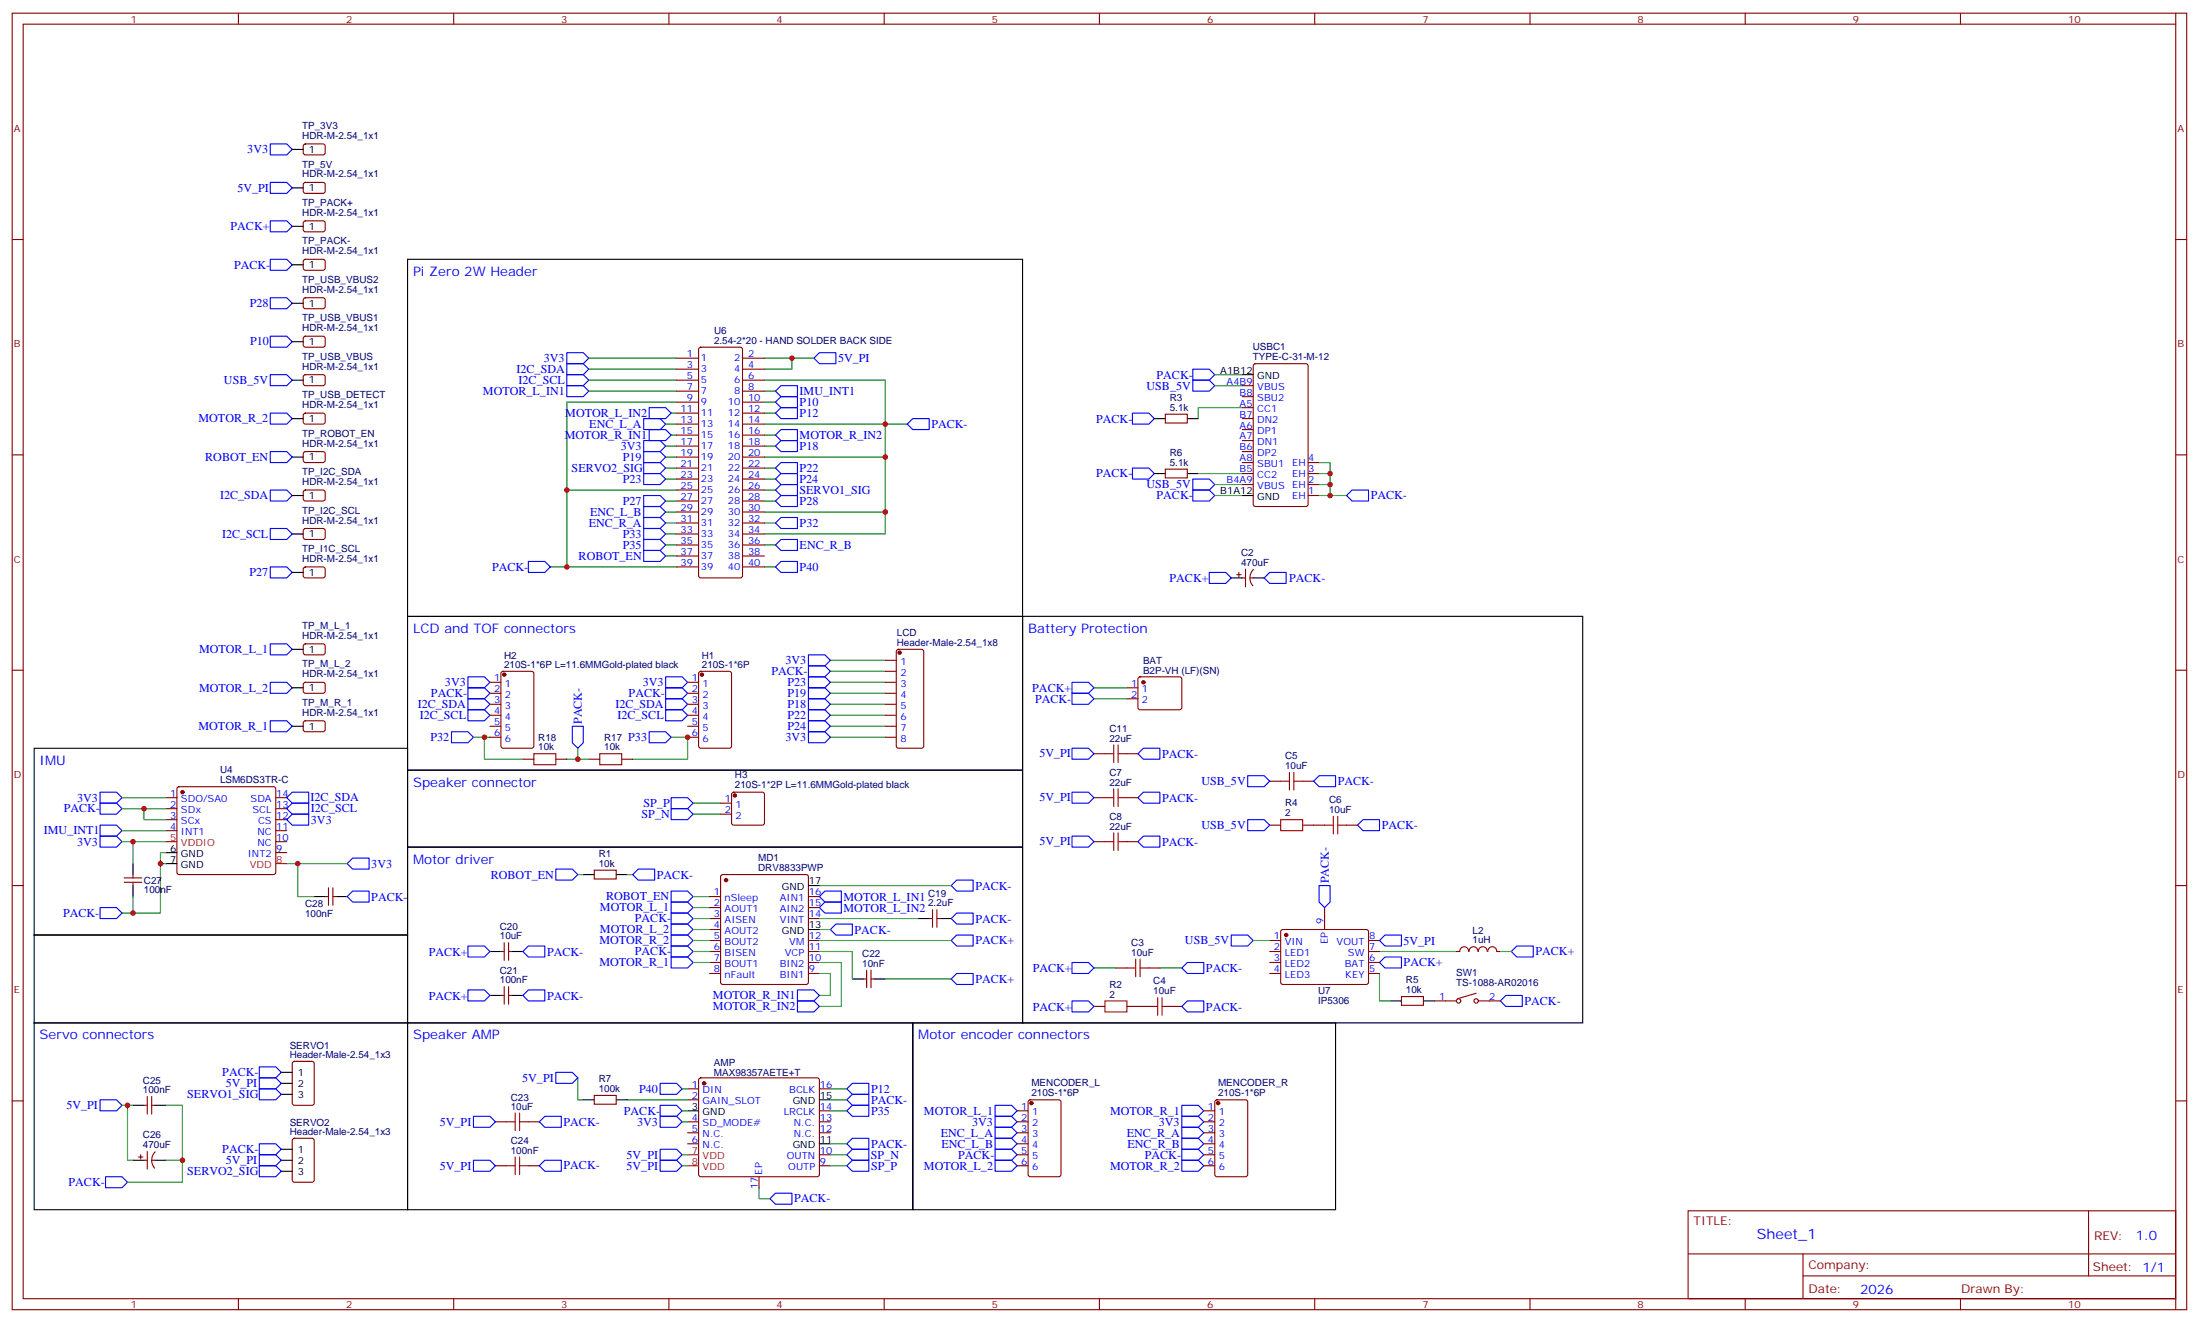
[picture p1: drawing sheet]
<svg xmlns="http://www.w3.org/2000/svg" width="707mm" height="424mm" viewBox="0 0 707 424" stroke-linecap="round" stroke-linejoin="round" font-family="sans-serif">
<g fill="none" stroke="#870000" stroke-width=".35">
<path d="M3.9 4.2h698.5v416.3h-698.5zM7.4 7.8h691.5v409.2h-691.5zM76.6 4.2v3.6M145.7 4.2v3.6M214.9 4.2v3.6M284 4.2v3.6M353.2 4.2v3.6M422.3 4.2v3.6M491.5 4.2v3.6M560.6 4.2v3.6M629.7 4.2v3.6M698.9 4.2v3.6"/>
<path d="M97.6 46.4l.5-.2 5.9 .1 .5 .6-.1 2.4-.6 .4h-6l-.4-.7v-2.1zM97.6 58.8l.5-.2h5.9l.5 .7-.1 2.4-.6 .4-6-.1-.4-.6v-2.1zM3.9 76.9h3.5M97.6 71.1l.5-.2 5.9 .1 .5 .6-.1 2.4-.6 .4h-6l-.4-.7v-2.1zM698.9 76.9h3.5M97.6 83.5l.5-.2h5.9l.5 .7-.1 2.4-.6 .4-6-.1-.4-.6v-2.1zM97.6 95.8l.5-.2 5.9 .1 .5 .6-.1 2.4-.6 .4h-6l-.4-.7v-2.1zM97.6 108.2l.5-.3 5.9 .1 .5 .7-.1 2.3-.6 .5-6-.1-.4-.6v-2.1zM217.3 118.5h7.1M217.3 115h7.1M224.6 111.7l.5-.2h12.7l.5 .2 .2 .5v72.7l-.2 .5-.5 .2h-12.7l-.5-.3-.2-.4v-72.7zM238.5 118.5h7.1"/>
<path d="M238.5 115h7.1M402.8 117l.5-.2h16.2l.6 .4 .1 44.7-.5 .7h-16.4l-.7-.4v-44.7zM97.6 120.5l.5-.2 5.9 .1 .5 .6-.1 2.4-.6 .4h-6l-.4-.7v-2.1zM97.6 132.9l.5-.3 5.9 .1 .5 .6-.1 2.4-.6 .5-6-.1-.4-.6v-2.2zM217.3 139.7h7.1M217.3 136.2h7.1M217.3 132.6h7.1M217.3 129.1h7.1M217.3 125.6h7.1M217.3 122.1h7.1M238.5 139.7h7.1M238.5 136.2h7.1"/>
<path d="M238.5 132.6h7.1M238.5 129.1h7.1M238.5 125.6h7.1M238.5 122.1h7.1M374.3 133h7.1v2.8h-7.1zM399 123.8h3.6M399 127.4h3.6M399 130.9h3.6M399 134.4h3.6M399 137.9h3.6M3.9 146h3.5M97.6 145.2l.5-.2h5.9l.5 .7-.1 2.4-.6 .4h-6l-.4-.7v-2.1z"/>
<path d="M97.6 157.5l.5-.2 5.9 .1 .5 .6-.1 2.4-.6 .5-6-.1-.4-.6v-2.2zM217.3 157.3h7.1M217.3 153.8h7.1M217.3 150.3h7.1M217.3 146.8h7.1M217.3 143.2h7.1M238.5 157.3h7.1M238.5 153.8h7.1M238.5 150.3h7.1M238.5 146.8h7.1M238.5 143.2h7.1M374.3 150.6h7.1v2.9h-7.1z"/>
<path d="M399 141.5h3.6M399 145h3.6M399 148.5h3.6M399 152h3.6M399 155.6h3.6M420.2 148.5h3.5M420.2 152h3.5M420.2 155.6h3.5M420.2 159.1h3.5M698.9 146h3.5M97.6 169.9l.5-.2h5.9l.5 .7-.1 2.4-.6 .4-6-.1-.4-.6v-2.1zM217.3 178.5h7.1"/>
<path d="M217.3 175h7.1M217.3 171.4h7.1M217.3 167.9h7.1M217.3 164.4h7.1M217.3 160.9h7.1M238.5 178.5h7.1M238.5 175h7.1M238.5 171.4h7.1M238.5 167.9h7.1M238.5 164.4h7.1M238.5 160.9h7.1M97.6 182.2l.5-.2 5.9 .1 .5 .6-.1 2.4-.6 .5-6-.1-.4-.6v-2.2z"/>
<path d="M217.3 182h7.1M238.5 182h7.1M397.3 184.5h1.4M398 183.8v1.4M399 185.6h1.1M400.1 182.7v5.7M401.5 185.6h1.1M402.6 182.9a3.8 3.8 0 0 0-.1 5.2M3.9 215.2h3.5M97.6 206.9l.5-.2 5.9 .1 .5 .6-.1 2.4-.6 .5-6-.1-.4-.7v-2.1zM97.6 219.3l.5-.2h5.9l.5 .7-.1 2.4-.6 .4-6-.1-.4-.6v-2.1zM157.4 219.1h3.5"/>
<path d="M161.1 215.8l.5-.3h9.2l.6 .5 .1 23.5-.5 .7h-9.4l-.6-.4-.1-23.5zM220.9 219.1h3.5M224.6 215.8l.5-.3h9.2l.6 .5 .1 23.5-.5 .7h-9.4l-.6-.4-.1-23.5zM284.4 219.1h3.5M284.4 212h3.5M284.4 215.5h3.5M288.1 208.7l.5-.2h7.4l.7 .4v30.6l-.4 .7h-7.7l-.6-.4-.1-30.6zM365.7 217.5l.5-.2h12.7l.5 .2 .2 .5v9.5l-.7 .4-13-.1-.4-.6v-9.2zM698.9 215.2h3.5M97.6 231.6l.5-.2 5.9 .1 .5 .6-.1 2.4-.6 .4h-6l-.4-.7v-2.1zM157.4 222.6h3.5M157.4 226.1h3.5"/>
<path d="M157.4 229.7h3.5M157.4 233.2h3.5M157.4 236.7h3.5M220.9 222.6h3.5M220.9 226.1h3.5M220.9 229.7h3.5M220.9 233.2h3.5M220.9 236.7h3.5M284.4 222.6h3.5M284.4 226.1h3.5M284.4 229.7h3.5M284.4 233.2h3.5"/>
<path d="M284.4 236.7h3.5M362 220.8h3.5M362 224.4h3.5M53.3 256.1h3.5M53.3 259.6h3.5M57.1 252.8l.4-.2h30.4l.5 .2 .2 .5v26.8l-.3 .5-.4 .2h-30.4l-.5-.2-.2-.5v-26.8zM88.6 256.1h3.5M88.6 259.6h3.5M168 243.8h3.5M178.5 243.8h3.6M189.1 243.8h3.6M199.7 243.8h3.5"/>
<path d="M231.5 257.9h3.5M235.2 254.6l.5-.2h9.2l.5 .2 .2 .5v9.1l-.3 .5-.4 .2h-9.2l-.5-.2-.2-.5v-9.1zM351.4 256.1h3.5M351.4 242h3.5M362 256.1h3.5M362 242h3.5M407.8 250.8h3.6M418.4 250.8h3.6M53.3 263.2h3.5M53.3 266.7h3.5M88.6 263.2h3.5M88.6 266.7h3.5"/>
<path d="M88.6 273.8h3.5M88.6 270.2h3.5M190.9 279.4h7v2.8h-7zM231.5 261.4h3.5M351.4 270.2h3.5M362 270.2h3.5M407.8 264.9h3.6M418.4 264.9h7.1M432.5 264.9h3.6M3.9 284.3h3.5M39.9 283.3h5.6M39.9 281.9h5.6"/>
<path d="M42.7 280.8v1.1M42.7 283.3v1M104.5 287.9h1M105.5 285v5.7M106.9 287.9h1.1M106.9 285v5.7M227.9 287.9h3.6M227.9 291.4h3.6M227.9 294.9h3.6M227.9 298.4h3.6M231.7 281l.5-.2h26.8l.5 .2 .2 .5v33.9l-.3 .5-.4 .2h-26.8l-.5-.2-.2-.5v-33.9zM259.7 287.9h3.5"/>
<path d="M259.7 291.4h3.5M259.7 294.9h3.5M298.5 294.9h1M299.5 292.1v5.6M301 294.9h1M301 292.1v5.6M411.6 298.7l.5-.3 27.1 .1 .4 .7-.1 16.5-.6 .4-27.1-.1-.4-.6v-16.2zM425.5 291.4v7M698.9 284.3h3.5M160.9 305.5h1.1M160.9 319.6h1.1M162 302.7v5.6"/>
<path d="M162 316.8v5.6M163.4 305.5h1M163.4 302.7v5.6M163.4 316.8v5.6M163.4 319.6h1M227.9 302h3.6M227.9 305.5h3.6M227.9 309h3.6M227.9 312.6h3.6M259.7 302h3.5M259.7 305.5h3.5M259.7 309h3.5"/>
<path d="M259.7 312.6h3.5M277.3 314.3h1.1M278.4 311.5v5.6M279.8 311.5v5.6M279.8 314.3h1M358.5 310.8h3.5M369 310.8h3.6M407.8 302h3.6M407.8 305.5h3.6M407.8 309h3.6M407.8 312.6h3.6M439.6 302h3.5"/>
<path d="M439.6 305.5h3.5M439.6 309h3.5M439.6 312.6h3.5M450.2 320h7v2.8h-7zM471.7 305.5a1.41 1.41 0 0 0-1.4-1.5 1.41 1.41 0 0 0-1.4 1.5h-1.1M471.9 305.5a1.41 1.41 0 0 1 1.4-1.5 1.41 1.41 0 0 1 1.4 1.5M474.2 318.9l-6 1.8M474.9 305.5a1.41 1.41 0 0 1 1.4-1.5 1.41 1.41 0 0 1 1.4 1.5M477.9 305.5a1.41 1.41 0 0 1 1.4-1.5 1.41 1.41 0 0 1 1.5 1.5M480.9 305.5h1M351.4 323.1h3.5M362 323.1h7"/>
<path d="M376.1 323.1h3.5M460.8 321.4h7M474.9 321.4h7M3.9 353.5h3.5M46.2 354.9h1.1M47.3 352.1v5.6M48.7 352.1v5.6M48.7 354.9h1.1M94.1 341l.5-.2h5.6l.7 .4v13l-.4 .6-5.9 .1-.7-.5v-12.9zM190.9 351.7h7v2.8h-7zM220.9 349.6h3.5M220.9 353.1h3.5"/>
<path d="M224.6 346.3l.5-.2h37.4l.5 .2 .2 .5v30.3l-.2 .5-.5 .2h-37.4l-.5-.2-.2-.5v-30.3zM263.2 349.6h3.5M263.2 356.7h3.5M326.7 356.7h3.5M330.5 353.3l.4-.2h9.2l.7 .5v23.5l-.4 .7h-9.5l-.6-.4-.1-23.6zM386.7 356.7h3.5M390.4 353.3l.5-.2h9.2l.6 .5 .1 23.5-.5 .7h-9.4l-.6-.4-.1-23.6zM698.9 353.5h3.5M44.5 371.5h1.4M45.2 370.8v1.4M46.2 372.5h1.1M47.3 369.7v5.7"/>
<path d="M48.7 372.5h1.1M49.9 369.8a3.8 3.8 0 0 0-.2 5.3M94.1 365.7l.5-.2h5.6l.7 .4v13l-.4 .6-5.9 .1-.7-.5v-12.9zM159.1 360.2h3.6M159.1 374.3h3.6M169.7 360.2h3.5M169.7 374.3h3.5M220.9 360.2h3.5M220.9 363.7h3.5M220.9 367.2h3.5M243.8 377.8v3.6M263.2 360.2h3.5"/>
<path d="M263.2 363.7h3.5M263.2 374.3h3.5M263.2 370.8h3.5M326.7 360.2h3.5M326.7 363.7h3.5M326.7 367.2h3.5M326.7 374.3h3.5M326.7 370.8h3.5M386.7 360.2h3.5M386.7 363.7h3.5M386.7 367.2h3.5M386.7 374.3h3.5"/>
<path d="M386.7 370.8h3.5M542.3 388.8h156.6v28.2h-156.6zM670.9 388.8v20.9M76.6 417v3.5M145.7 417v3.5M214.9 417v3.5M284 417v3.5M353.2 417v3.5M422.3 417v3.5M491.5 417v3.5M542.3 402.6h156.5M560.6 417v3.5"/>
<path d="M579.2 409.7h119.6M579.2 402.6v14.1M629.7 417v3.5M698.9 417v3.5"/>
<circle cx="468.5" cy="321.4" r=".71"/>
<circle cx="474.2" cy="321.4" r=".71"/>
</g>
<g fill="#870000" stroke="#870000" stroke-width=".35">
<circle cx="233.2" cy="282.6" r=".53"/>
<circle cx="226.2" cy="347.8" r=".53"/>
<circle cx="367.3" cy="219.1" r=".53"/>
<circle cx="58.6" cy="254.4" r=".53"/>
<circle cx="413.1" cy="300.2" r=".53"/>
<circle cx="225.5" cy="216.6" r=".53"/>
<circle cx="162" cy="216.6" r=".53"/>
<circle cx="289" cy="209.5" r=".53"/>
<circle cx="236" cy="255.4" r=".53"/>
<circle cx="391.3" cy="354.2" r=".53"/>
<circle cx="331.3" cy="354.2" r=".53"/>
</g>
<g fill="none" stroke="#000" stroke-width=".35">
<path d="M93.9 48h3.5M93.9 60.3h3.5M93.9 72.7h3.5M93.9 85h3.5M93.9 97.4h3.5M130.9 83.3h197.6v114.6h-197.6zM93.9 109.7h3.5M93.9 122.1h3.5M93.9 134.4h3.5M370.8 134.4h3.5M381.4 134.4h3.5M399 120.3h3.6"/>
<path d="M93.9 146.8h3.5M93.9 159.1h3.5M370.8 152h3.5M381.4 152h3.5M399 159.1h3.6M93.9 171.4h3.5M93.9 183.8h3.5M130.9 197.9h197.6v49.4h-197.6zM328.5 197.9h179.9v130.5h-179.9zM395.5 185.6h3.5M402.6 185.6h3.5M93.9 208.5h3.5"/>
<path d="M93.9 220.8h3.5M93.9 233.2h3.5M11 240.2h119.9v60h-119.9zM130.9 247.3h197.6v24.7h-197.6zM42.7 277.3v3.5M53.3 273.8h3.5M53.3 277.3h3.5M130.9 272h197.6v56.4h-197.6zM42.7 284.3v3.6M100.9 287.9h3.6M108 287.9h3.5M187.4 280.8h3.5"/>
<path d="M197.9 280.8h3.6M259.7 298.4h3.5M259.7 284.3h3.5M295 294.9h3.5M302 294.9h3.5M11 300.2h119.9v28.2h-119.9zM157.4 305.5h3.5M157.4 319.6h3.5M164.4 305.5h3.6M164.4 319.6h3.6M273.8 314.3h3.5M280.8 314.3h3.6"/>
<path d="M11 328.4h119.9v60h-119.9zM130.9 328.4h162.3v60h-162.3zM293.2 328.4h135.8v60h-135.8zM446.7 321.4h3.5M457.2 321.4h3.6M42.7 354.9h3.5M49.8 354.9h3.5M90.3 351.4h3.6M90.3 344.3h3.6M90.3 347.8h3.6M187.4 353.1h3.5M197.9 353.1h3.6"/>
<path d="M220.9 356.7h3.5M263.2 353.1h3.5M42.7 372.5h3.5M49.8 372.5h3.5M90.3 376.1h3.6M90.3 369h3.6M90.3 372.5h3.6M263.2 367.2h3.5"/>
</g>
<path d="M53.3 270.2h3.5M88.6 277.3h3.5M220.9 370.8h3.5M220.9 374.3h3.5" fill="none" stroke="#f00" stroke-width=".35"/>
<g fill="none" stroke="#00f" stroke-width=".35">
<path d="M86.8 46.2h5.3l1.8 1.8-1.8 1.7h-5.3zM86.8 58.6h5.3l1.8 1.7-1.8 1.8h-5.3zM86.8 70.9h5.3l1.8 1.8-1.8 1.7h-5.3zM86.8 83.3h5.3l1.8 1.7-1.8 1.8h-5.3zM86.8 95.6h5.3l1.8 1.8-1.8 1.7h-5.3zM86.8 107.9h5.3l1.8 1.8-1.8 1.8h-5.3zM182.1 116.8h5.3l1.7 1.7-1.7 1.8h-5.3zM182.1 113.2h5.3l1.7 1.8-1.7 1.8h-5.3zM261.4 115l1.8-1.8h5.3v3.6h-5.3zM383.2 118.5h5.2l1.8 1.8-1.8 1.8h-5.2zM86.8 120.3h5.3l1.8 1.8-1.8 1.7h-5.3zM86.8 132.6h5.3l1.8 1.8-1.8 1.8h-5.3z"/>
<path d="M182.1 120.3h5.3l1.7 1.8-1.7 1.7h-5.3zM182.1 123.8h5.3l1.7 1.8-1.7 1.8h-5.3zM206.8 134.4h5.3l1.7 1.8-1.7 1.7h-5.3zM208.5 130.9h5.3l1.8 1.7-1.8 1.8h-5.3zM208.5 137.9h5.3l1.8 1.8-1.8 1.8h-5.3zM249.1 129.1l1.8-1.7h5.3v3.5h-5.3zM250.9 130.9h5.3v3.5h-5.3l-1.8-1.8zM250.9 137.9h5.3v3.6h-5.3l-1.8-1.8zM250.9 123.8h5.3v3.6h-5.3l-1.8-1.8zM293.2 134.4h5.3v3.5h-5.3l-1.8-1.7zM363.7 132.6h5.3l1.8 1.8-1.8 1.8h-5.3zM383.2 122.1h5.2l1.8 1.7-1.8 1.8h-5.2z"/>
<path d="M86.8 145h5.3l1.8 1.8-1.8 1.7h-5.3zM86.8 157.3h5.3l1.8 1.8-1.8 1.8h-5.3zM206.8 152h5.3l1.7 1.8-1.7 1.8h-5.3zM206.8 145h5.3l1.7 1.8-1.7 1.7h-5.3zM206.8 141.5h5.3l1.7 1.7-1.7 1.8h-5.3zM206.8 148.5h5.3l1.7 1.8-1.7 1.7h-5.3zM206.8 159.1h5.3l1.7 1.8-1.7 1.7h-5.3zM249.1 143.2l1.8-1.7h5.3v3.5h-5.3zM249.1 150.3l1.8-1.8h5.3v3.5h-5.3zM249.1 153.8l1.8-1.8h5.3v3.6h-5.3zM250.9 155.6h5.3v3.5h-5.3l-1.8-1.8zM363.7 150.3h5.3l1.8 1.7-1.8 1.8h-5.3z"/>
<path d="M383.2 153.8h5.2l1.8 1.8-1.8 1.7h-5.2zM383.2 157.3h5.2l1.8 1.8-1.8 1.8h-5.2zM432.5 159.1l1.8-1.8h5.3v3.6h-5.3zM86.8 169.7h5.3l1.8 1.7-1.8 1.8h-5.3zM206.8 169.7h5.3l1.7 1.7-1.7 1.8h-5.3zM206.8 162.6h5.3l1.7 1.8-1.7 1.8h-5.3zM206.8 166.2h5.3l1.7 1.7-1.7 1.8h-5.3zM206.8 173.2h5.3l1.7 1.8-1.7 1.7h-5.3zM206.8 176.7h5.3l1.7 1.8-1.7 1.8h-5.3zM249.1 167.9l1.8-1.7h5.3v3.5h-5.3zM249.1 175l1.8-1.8h5.3v3.5h-5.3zM249.1 160.9l1.8-1.8h5.3v3.5h-5.3z"/>
<path d="M86.8 182h5.3l1.8 1.8-1.8 1.8h-5.3zM169.7 180.3h5.3l1.8 1.7-1.8 1.8h-5.3zM250.9 180.3h5.3v3.5h-5.3l-1.8-1.8zM388.4 183.8h5.3l1.8 1.8-1.8 1.7h-5.3zM406.1 185.6l1.7-1.8h5.3v3.5h-5.3zM86.8 206.7h5.3l1.8 1.8-1.8 1.8h-5.3zM86.8 219.1h5.3l1.8 1.7-1.8 1.8h-5.3zM150.3 217.3h5.3l1.8 1.8-1.8 1.7h-5.3zM213.8 217.3h5.3l1.8 1.8-1.8 1.7h-5.3zM259.7 210.3h5.3l1.7 1.7-1.7 1.8h-5.3zM259.7 213.8h5.3l1.7 1.7-1.7 1.8h-5.3zM259.7 217.3h5.3l1.7 1.8-1.7 1.7h-5.3z"/>
<path d="M344.3 219.1h5.3l1.8 1.7-1.8 1.8h-5.3zM86.8 231.4h5.3l1.8 1.8-1.8 1.7h-5.3zM145 234.9h5.3l1.8 1.8-1.8 1.8h-5.3zM150.3 220.8h5.3l1.8 1.8-1.8 1.8h-5.3zM150.3 224.4h5.3l1.8 1.7-1.8 1.8h-5.3zM150.3 227.9h5.3l1.8 1.8-1.8 1.7h-5.3zM183.8 233.2h3.6v5.3l-1.8 1.7-1.8-1.7zM208.5 234.9h5.3l1.8 1.8-1.8 1.8h-5.3zM213.8 220.8h5.3l1.8 1.8-1.8 1.8h-5.3zM213.8 224.4h5.3l1.8 1.7-1.8 1.8h-5.3zM213.8 227.9h5.3l1.8 1.8-1.8 1.7h-5.3zM259.7 220.8h5.3l1.7 1.8-1.7 1.8h-5.3z"/>
<path d="M259.7 224.4h5.3l1.7 1.7-1.7 1.8h-5.3zM259.7 227.9h5.3l1.7 1.8-1.7 1.7h-5.3zM259.7 231.4h5.3l1.7 1.8-1.7 1.7h-5.3zM259.7 234.9h5.3l1.7 1.8-1.7 1.8h-5.3zM344.3 222.6h5.3l1.8 1.8-1.8 1.7h-5.3zM32.1 254.4h5.3l1.8 1.7-1.8 1.8h-5.3zM32.1 257.9h5.3l1.8 1.7-1.8 1.8h-5.3zM92.1 256.1l1.8-1.7h5.3v3.5h-5.3zM93.9 257.9h5.3v3.5h-5.3l-1.8-1.8zM215.6 259.6h5.3l1.7 1.8-1.7 1.8h-5.3zM215.6 256.1h5.3l1.7 1.8-1.7 1.7h-5.3zM344.3 254.4h5.3l1.8 1.7-1.8 1.8h-5.3z"/>
<path d="M344.3 240.2h5.3l1.8 1.8-1.8 1.8h-5.3zM365.5 256.1l1.8-1.7h5.3v3.5h-5.3zM365.5 242l1.8-1.8h5.3v3.6h-5.3zM400.8 249.1h5.3l1.7 1.7-1.7 1.8h-5.3zM422 250.8l1.7-1.7h5.3v3.5h-5.3zM32.1 264.9h5.3l1.8 1.8-1.8 1.8h-5.3zM32.1 268.5h5.3l1.8 1.7-1.8 1.8h-5.3zM92.1 263.2l1.8-1.8h5.3v3.5h-5.3zM111.5 277.3l1.8-1.8h5.3v3.5h-5.3zM178.5 279h5.3l1.8 1.8-1.8 1.8h-5.3zM205 279h5.3v3.6h-5.3l-1.8-1.8zM344.3 268.5h5.3l1.8 1.7-1.8 1.8h-5.3z"/>
<path d="M365.5 270.2l1.8-1.7h5.3v3.5h-5.3zM400.8 263.2h5.3l1.7 1.7-1.7 1.8h-5.3zM436.1 264.9l1.7-1.7h5.3v3.5h-5.3zM32.1 291.4h5.3l1.8 1.8-1.8 1.7h-5.3zM111.5 287.9l1.8-1.8h5.3v3.5h-5.3zM215.6 293.2h5.3l1.7 1.7-1.7 1.8h-5.3zM215.6 286.1h5.3l1.7 1.8-1.7 1.7h-5.3zM215.6 289.6h5.3l1.7 1.8-1.7 1.8h-5.3zM215.6 296.7h5.3l1.7 1.7-1.7 1.8h-5.3zM263.2 287.9l1.8-1.8h5.3v3.5h-5.3zM263.2 291.4l1.8-1.8h5.3v3.6h-5.3zM266.7 298.4l1.8-1.7h5.3v3.5h-5.3z"/>
<path d="M305.5 284.3l1.8-1.7h5.3v3.5h-5.3zM305.5 294.9l1.8-1.7h5.3v3.5h-5.3zM423.7 284.3h3.5v5.3l-1.7 1.8-1.8-1.8zM150.3 303.7h5.3l1.8 1.8-1.8 1.8h-5.3zM150.3 317.9h5.3l1.8 1.7-1.8 1.8h-5.3zM168 319.6l1.7-1.7h5.3v3.5h-5.3zM169.7 303.7h5.3v3.6h-5.3l-1.7-1.8zM215.6 303.7h5.3l1.7 1.8-1.7 1.8h-5.3zM215.6 307.3h5.3l1.7 1.7-1.7 1.8h-5.3zM215.6 300.2h5.3l1.7 1.8-1.7 1.7h-5.3zM256.2 317.9h5.2l1.8 1.7-1.8 1.8h-5.2zM305.5 302l1.8-1.8h5.3v3.5h-5.3z"/>
<path d="M305.5 314.3l1.8-1.7h5.3v3.5h-5.3zM344.3 309h5.3l1.8 1.8-1.8 1.8h-5.3zM381.4 309h5.3v3.6h-5.3l-1.8-1.8zM395.5 300.2h5.3l1.8 1.8-1.8 1.7h-5.3zM443.1 309l1.8-1.7h5.3v3.5h-5.3zM443.1 302l1.8-1.8h5.3v3.5h-5.3zM485.5 305.5l1.7-1.8h5.3v3.6h-5.3zM256.2 321.4h5.2l1.8 1.7-1.8 1.8h-5.2zM344.3 321.4h5.3l1.8 1.7-1.8 1.8h-5.3zM381.4 321.4h5.3v3.5h-5.3l-1.8-1.8zM481.9 321.4l1.8-1.8h5.3v3.5h-5.3zM32.1 353.1h5.3l1.8 1.8-1.8 1.8h-5.3z"/>
<path d="M83.3 346.1h5.3l1.7 1.7-1.7 1.8h-5.3zM83.3 342.5h5.3l1.7 1.8-1.7 1.8h-5.3zM83.3 349.6h5.3l1.7 1.8-1.7 1.7h-5.3zM152.1 358.4h5.3l1.7 1.8-1.7 1.7h-5.3zM178.5 344.3h5.3l1.8 1.8-1.8 1.7h-5.3zM212.1 354.9h5.2l1.8 1.8-1.8 1.7h-5.2zM212.1 347.8h5.2l1.8 1.8-1.8 1.8h-5.2zM212.1 358.4h5.2l1.8 1.8-1.8 1.7h-5.2zM272 349.6l1.8-1.8h5.3v3.6h-5.3zM272 356.7l1.8-1.8h5.3v3.5h-5.3zM273.8 351.4h5.3v3.5h-5.3l-1.8-1.8zM319.7 354.9h5.2l1.8 1.8-1.8 1.7h-5.2z"/>
<path d="M319.7 358.4h5.2l1.8 1.8-1.8 1.7h-5.2zM379.6 354.9h5.3l1.8 1.8-1.8 1.7h-5.3zM379.6 358.4h5.3l1.8 1.8-1.8 1.7h-5.3zM33.9 377.8h5.3l1.8 1.8-1.8 1.8h-5.3zM83.3 370.8h5.3l1.7 1.7-1.7 1.8h-5.3zM83.3 367.2h5.3l1.7 1.8-1.7 1.8h-5.3zM83.3 374.3h5.3l1.7 1.8-1.7 1.7h-5.3zM152.1 372.5h5.3l1.7 1.8-1.7 1.8h-5.3zM173.2 360.2l1.8-1.8h5.3v3.5h-5.3zM173.2 374.3l1.8-1.8h5.3v3.6h-5.3zM212.1 369h5.2l1.8 1.8-1.8 1.7h-5.2zM212.1 372.5h5.2l1.8 1.8-1.8 1.8h-5.2z"/>
<path d="M272 370.8l1.8-1.8h5.3v3.5h-5.3zM272 374.3l1.8-1.8h5.3v3.6h-5.3zM273.8 365.5h5.3v3.5h-5.3l-1.8-1.8zM319.7 372.5h5.2l1.8 1.8-1.8 1.8h-5.2zM319.7 361.9h5.2l1.8 1.8-1.8 1.8h-5.2zM319.7 365.5h5.2l1.8 1.7-1.8 1.8h-5.2zM319.7 369h5.2l1.8 1.8-1.8 1.7h-5.2zM379.6 361.9h5.3l1.8 1.8-1.8 1.8h-5.3zM379.6 365.5h5.3l1.8 1.7-1.8 1.8h-5.3zM379.6 369h5.3l1.8 1.8-1.8 1.7h-5.3zM379.6 372.5h5.3l1.8 1.8-1.8 1.8h-5.3zM247.3 384.9l1.8-1.8h5.3v3.5h-5.3z"/>
</g>
<g fill="none" stroke="#008700" stroke-width=".35">
<path d="M189.1 115h28.2M189.1 118.5h28.2M245.6 115h15.8M254.4 115v3.5h-8.8M189.1 122.1h28.2M189.1 125.6h28.2M213.8 136.2h3.5M215.6 132.6h1.7M215.6 139.7h1.7M217.3 129.1h-35.2v28.2M245.6 122.1h38.8v14.1h-38.8M245.6 132.6h3.5"/>
<path d="M245.6 139.7h3.5M245.6 125.6h3.5M245.6 129.1h3.5M291.4 136.2h-7v10.6h-38.8M390.2 123.8h8.8M390.2 120.3h8.8M399 130.9h-14.1v3.5M213.8 143.2h3.5M213.8 150.3h3.5M213.8 153.8h3.5M213.8 146.8h3.5M217.3 157.3h-35.2v24.7h35.2"/>
<path d="M245.6 143.2h3.5M245.6 150.3h3.5M245.6 153.8h3.5M245.6 157.3h3.5M284.4 146.8v17.6h-38.8M384.9 152h14.1M390.2 155.6h8.8M390.2 159.1h8.8M423.7 148.5h3.5v10.6h5.3M423.7 155.6h3.5M423.7 159.1h3.5M423.7 152h3.5"/>
<path d="M213.8 167.9h3.5M213.8 175h3.5M213.8 178.5h3.5M213.8 171.4h3.5M213.8 164.4h3.5M213.8 160.9h3.5M245.6 167.9h3.5M245.6 175h3.5M245.6 160.9h3.5M284.4 164.4v7h-38.8M176.8 182h5.3M245.6 182h3.5"/>
<path d="M266.7 212h17.7M266.7 215.5h17.7M266.7 219.1h17.7M152.1 236.7h5.3M155.6 236.7v7.1h12.4M215.6 236.7h5.3v7.1h-17.7M266.7 236.7h17.7M266.7 222.6h17.7M266.7 226.1h17.7M266.7 229.7h17.7M266.7 233.2h17.7M351.4 220.8h10.6"/>
<path d="M351.4 224.4h10.6M39.2 256.1h14.1M39.2 259.6h14.1M46.2 259.6v3.6h7.1M182.1 243.8h7M185.6 240.2v3.6M222.6 257.9h8.9M39.2 266.7h14.1M39.2 270.2h14.1M42.7 270.2v7.1M51.5 277.3h1.8M53.3 273.8h-1.8v19.4h-12.3"/>
<path d="M92.1 277.3h19.4M95.6 277.3v10.6h5.3M222.6 261.4h8.9M42.7 287.9v5.3M185.6 280.8h1.8M201.5 280.8h1.7M222.6 298.4h5.3M222.6 294.9h5.3M222.6 287.9h5.3M222.6 291.4h5.3M263.2 284.3h42.3M263.2 298.4h3.5"/>
<path d="M263.2 294.9h31.8M222.6 302h5.3M222.6 305.5h5.3M222.6 309h5.3M263.2 305.5h10.6v8.8M263.2 312.6h3.5v7h-3.5M263.2 309h7.1v14.1h-7.1M263.2 302h42.3M284.4 314.3h21.1M351.4 310.8h7.1M372.6 310.8h7M402.6 302h5.2"/>
<path d="M443.1 312.6v8.8h3.6M443.1 305.5h24.7M481.9 305.5h3.6M39.2 354.9h3.5M41 354.9v17.6h1.7M53.3 354.9h5.3v24.7h-17.6M185.6 346.1v7h1.8M201.5 353.1h19.4M219.1 356.7h1.8M219.1 349.6h1.8M266.7 353.1h5.3M266.7 356.7h5.3"/>
<path d="M266.7 349.6h5.3M53.3 372.5h5.3M219.1 370.8h1.8M219.1 374.3h1.8M219.1 360.2h1.8M266.7 367.2h5.3M266.7 370.8h5.3M266.7 374.3h5.3M243.8 381.4v3.5h3.5"/>
</g>
<g fill="none" stroke="#a10000" stroke-width=".35">
<path d="M357.8 239.2v5.6M359.2 239.2v5.6M171.5 242h7v3.5h-7zM192.7 242h7v3.5h-7zM354.9 256.1h2.9M354.9 242h2.9M357.8 253.3v5.6M359.2 256.1h2.8M359.2 253.3v5.6M359.2 242h2.8M411.4 250.8h2.8M414.2 248v5.6"/>
<path d="M415.6 250.8h2.8M415.6 248v5.6M354.9 270.2h2.9M357.8 267.4v5.6M359.2 267.4v5.6M359.2 270.2h2.8M411.4 263.2h7v3.5h-7zM425.5 264.9h2.8M428.3 262.1v5.7M429.7 264.9h2.8M429.7 262.1v5.7M362 310.8h2.8"/>
<path d="M364.8 308v5.6M366.2 310.8h2.8M366.2 308v5.6M354.9 321.4h7.1v3.5h-7.1zM369 323.1h2.9M371.9 320.3v5.7M373.3 323.1h2.8M373.3 320.3v5.7M165.5 357.4v5.6M166.9 357.4v5.6M162.7 360.2h2.8M162.7 374.3h2.8"/>
<path d="M165.5 371.5v5.6M166.9 360.2h2.8M166.9 371.5v5.6M166.9 374.3h2.8"/>
</g>
<g fill="#c00">
<circle cx="254.4" cy="115" r=".88"/>
<circle cx="284.4" cy="136.2" r=".88"/>
<circle cx="284.4" cy="146.8" r=".88"/>
<circle cx="284.4" cy="164.4" r=".88"/>
<circle cx="182.1" cy="182" r=".88"/>
<circle cx="182.1" cy="157.3" r=".88"/>
<circle cx="155.6" cy="236.7" r=".88"/>
<circle cx="185.6" cy="243.8" r=".88"/>
<circle cx="41" cy="354.9" r=".88"/>
<circle cx="58.6" cy="372.5" r=".88"/>
<circle cx="51.5" cy="277.3" r=".88"/>
<circle cx="42.7" cy="293.2" r=".88"/>
<circle cx="42.7" cy="270.2" r=".88"/>
<circle cx="95.6" cy="277.3" r=".88"/>
<circle cx="46.2" cy="259.6" r=".88"/>
<circle cx="220.9" cy="236.7" r=".88"/>
<circle cx="427.2" cy="159.1" r=".88"/>
<circle cx="427.2" cy="155.6" r=".88"/>
<circle cx="427.2" cy="152" r=".88"/>
</g>
<text font-size="4.6" fill="#00f" x="564.3" y="397.8">Sheet_1</text>
<g font-size="4.2" fill="#00f">
<text x="132.7" y="88.5">Pi Zero 2W Header</text>
<text x="132.7" y="203.2">LCD and TOF connectors</text>
<text x="330.2" y="203.2">Battery Protection</text>
<text x="12.7" y="245.5">IMU</text>
<text x="132.7" y="252.6">Speaker connector</text>
<text x="132.7" y="277.3">Motor driver</text>
<text x="12.7" y="333.7">Servo connectors</text>
<text x="132.7" y="333.7">Speaker AMP</text>
<text x="295" y="333.7">Motor encoder connectors</text>
<text x="686.1" y="398">1.0</text>
<text x="597.5" y="415.4">2026</text>
</g>
<g font-size="3.9" fill="#00f">
<text x="79.4" y="49.2">3V3</text>
<text x="76.3" y="61.6">5V_PI</text>
<text x="74" y="73.9">PACK+</text>
<text x="75.2" y="86.3">PACK-</text>
<text x="80.3" y="98.5">P28</text>
<text x="80.4" y="110.9">P10</text>
<text x="165.9" y="119.8">I2C_SDA</text>
<text x="174.7" y="116.3">3V3</text>
<text x="269.2" y="116.2">5V_PI</text>
<text x="71.9" y="123.3">USB_5V</text>
<text x="166.6" y="123.3">I2C_SCL</text>
<text x="368.3" y="125.1">USB_5V</text>
<text x="371.5" y="121.6">PACK-</text>
<text x="155.1" y="126.8">MOTOR_L_IN1</text>
<text x="256.9" y="126.9">IMU_INT1</text>
<text x="256.9" y="130.5">P10</text>
<text x="63.8" y="135.6">MOTOR_R_2</text>
<text x="181.6" y="133.9">MOTOR_L_IN2</text>
<text x="189.3" y="137.4">ENC_L_A</text>
<text x="256.9" y="134">P12</text>
<text x="299.2" y="137.4">PACK-</text>
<text x="352.1" y="135.7">PACK-</text>
<text x="181.4" y="141">MOTOR_R_IN1</text>
<text x="256.9" y="141.1">MOTOR_R_IN2</text>
<text x="65.9" y="148">ROBOT_EN</text>
<text x="199.4" y="144.5">3V3</text>
<text x="200" y="148">P19</text>
<text x="256.9" y="144.4">P18</text>
<text x="183.6" y="151.5">SERVO2_SIG</text>
<text x="200" y="155.1">P23</text>
<text x="256.8" y="155">P24</text>
<text x="256.9" y="151.5">P22</text>
<text x="352.1" y="153.3">PACK-</text>
<text x="70.7" y="160.3">I2C_SDA</text>
<text x="256.8" y="158.7">SERVO1_SIG</text>
<text x="368.3" y="156.8">USB_5V</text>
<text x="371.5" y="160.4">PACK-</text>
<text x="440.3" y="160.3">PACK-</text>
<text x="189.5" y="165.6">ENC_L_B</text>
<text x="200" y="162.1">P27</text>
<text x="256.9" y="162.2">P28</text>
<text x="71.3" y="172.7">I2C_SCL</text>
<text x="189.1" y="169.2">ENC_R_A</text>
<text x="200" y="172.7">P33</text>
<text x="256.9" y="169.1">P32</text>
<text x="185.9" y="179.8">ROBOT_EN</text>
<text x="200" y="176.2">P35</text>
<text x="256.9" y="176.2">ENC_R_B</text>
<text x="80.1" y="185.1">P27</text>
<text x="158.1" y="183.3">PACK-</text>
<text x="256.9" y="183.4">P40</text>
<text x="375.7" y="186.8">PACK+</text>
<text x="414.1" y="186.8">PACK-</text>
<text x="64" y="209.7">MOTOR_L_1</text>
<text x="252.3" y="213.3">3V3</text>
<text x="142.9" y="220.3">3V3</text>
<text x="206.4" y="220.3">3V3</text>
<text x="247.8" y="216.8">PACK-</text>
<text x="253" y="220.3">P23</text>
<text x="64" y="222">MOTOR_L_2</text>
<text x="134.2" y="227.4">I2C_SDA</text>
<text x="138.4" y="223.9">PACK-</text>
<text x="197.7" y="227.4">I2C_SDA</text>
<text x="201.9" y="223.9">PACK-</text>
<text x="253" y="223.9">P19</text>
<text x="253" y="227.4">P18</text>
<text x="331.6" y="222.1">PACK+</text>
<text x="332.5" y="225.6">PACK-</text>
<text x="134.8" y="230.9">I2C_SCL</text>
<text x="186.9" y="232.5" transform="rotate(-90 186.9 232.5)">PACK-</text>
<text x="198.3" y="230.9">I2C_SCL</text>
<text x="253" y="230.9">P22</text>
<text x="63.8" y="234.4">MOTOR_R_1</text>
<text x="138.3" y="238">P32</text>
<text x="201.8" y="238">P33</text>
<text x="252.3" y="238">3V3</text>
<text x="253" y="234.5">P24</text>
<text x="333.9" y="243.1">5V_PI</text>
<text x="373.3" y="243.4">PACK-</text>
<text x="24.8" y="257.4">3V3</text>
<text x="99.8" y="257.3">I2C_SDA</text>
<text x="333.9" y="257.2">5V_PI</text>
<text x="373.3" y="257.5">PACK-</text>
<text x="385.9" y="252.1">USB_5V</text>
<text x="429.7" y="252.2">PACK-</text>
<text x="20.5" y="260.8">PACK-</text>
<text x="99.9" y="260.9">I2C_SCL</text>
<text x="206.1" y="262.7">SP_N</text>
<text x="206.7" y="259.1">SP_P</text>
<text x="14.1" y="267.9">IMU_INT1</text>
<text x="99.9" y="264.5">3V3</text>
<text x="385.9" y="266.2">USB_5V</text>
<text x="443.8" y="266.3">PACK-</text>
<text x="24.8" y="271.5">3V3</text>
<text x="333.9" y="271.4">5V_PI</text>
<text x="373.3" y="271.6">PACK-</text>
<text x="119.3" y="278.6">3V3</text>
<text x="157.7" y="282.1">ROBOT_EN</text>
<text x="211" y="282.2">PACK-</text>
<text x="313.3" y="285.7">PACK-</text>
<text x="426.8" y="283.6" transform="rotate(-90 426.8 283.6)">PACK-</text>
<text x="119.3" y="289.2">PACK-</text>
<text x="192.7" y="292.7">MOTOR_L_1</text>
<text x="194.7" y="289.1">ROBOT_EN</text>
<text x="271" y="289.2">MOTOR_L_IN1</text>
<text x="271" y="292.8">MOTOR_L_IN2</text>
<text x="20.3" y="294.4">PACK-</text>
<text x="192.7" y="299.7">MOTOR_L_2</text>
<text x="203.9" y="296.2">PACK-</text>
<text x="274.5" y="299.8">PACK-</text>
<text x="313.3" y="296.3">PACK-</text>
<text x="192.5" y="303.2">MOTOR_R_2</text>
<text x="313.3" y="303.2">PACK+</text>
<text x="380.6" y="303.2">USB_5V</text>
<text x="450.8" y="303.3">5V_PI</text>
<text x="137.7" y="306.9">PACK+</text>
<text x="175.7" y="306.9">PACK-</text>
<text x="192.5" y="310.3">MOTOR_R_1</text>
<text x="203.9" y="306.8">PACK-</text>
<text x="450.9" y="310.2">PACK+</text>
<text x="493.2" y="306.7">PACK+</text>
<text x="313.3" y="315.5">PACK+</text>
<text x="331.7" y="312.2">PACK+</text>
<text x="387.4" y="312.2">PACK-</text>
<text x="137.7" y="321">PACK+</text>
<text x="175.7" y="321">PACK-</text>
<text x="229" y="320.9">MOTOR_R_IN1</text>
<text x="489.7" y="322.7">PACK-</text>
<text x="229" y="324.4">MOTOR_R_IN2</text>
<text x="331.7" y="324.6">PACK+</text>
<text x="387.4" y="324.5">PACK-</text>
<text x="71.4" y="345.6">PACK-</text>
<text x="167.7" y="347.3">5V_PI</text>
<text x="60.2" y="352.6">SERVO1_SIG</text>
<text x="72.5" y="349.1">5V_PI</text>
<text x="205.3" y="350.9">P40</text>
<text x="279.8" y="351">P12</text>
<text x="21.3" y="356.1">5V_PI</text>
<text x="200.4" y="357.9">PACK-</text>
<text x="279.8" y="354.3">PACK-</text>
<text x="279.8" y="358">P35</text>
<text x="296.8" y="357.9">MOTOR_L_1</text>
<text x="356.6" y="357.9">MOTOR_R_1</text>
<text x="141.3" y="361.4">5V_PI</text>
<text x="181" y="361.4">PACK-</text>
<text x="204.7" y="361.4">3V3</text>
<text x="302.2" y="365">ENC_L_A</text>
<text x="312.3" y="361.4">3V3</text>
<text x="362" y="365">ENC_R_A</text>
<text x="372.2" y="361.4">3V3</text>
<text x="71.4" y="370.3">PACK-</text>
<text x="279.8" y="368.4">PACK-</text>
<text x="302.4" y="368.5">ENC_L_B</text>
<text x="362.2" y="368.5">ENC_R_B</text>
<text x="60.2" y="377.3">SERVO2_SIG</text>
<text x="72.5" y="373.8">5V_PI</text>
<text x="141.3" y="375.6">5V_PI</text>
<text x="181" y="375.5">PACK-</text>
<text x="201.3" y="372">5V_PI</text>
<text x="201.3" y="375.6">5V_PI</text>
<text x="279.8" y="372.1">SP_N</text>
<text x="279.8" y="375.7">SP_P</text>
<text x="296.8" y="375.5">MOTOR_L_2</text>
<text x="307.8" y="372">PACK-</text>
<text x="356.6" y="375.6">MOTOR_R_2</text>
<text x="367.7" y="372">PACK-</text>
<text x="22" y="380.9">PACK-</text>
<text x="255.1" y="386.1">PACK-</text>
</g>
<g font-size="3.9" fill="#800">
<text x="544" y="393.3">TITLE:</text>
<text x="672.6" y="398">REV:</text>
<text x="580.9" y="407.5">Company:</text>
<text x="672.3" y="408.2">Sheet: 1/1</text>
<text x="580.9" y="415.2">Date:</text>
<text x="630" y="415.3">Drawn By:</text>
</g>
<g font-size="3.2" fill="#800">
<text x="42" y="7.2">1</text>
<text x="111.2" y="7.2">2</text>
<text x="180.3" y="7.2">3</text>
<text x="249.4" y="7.2">4</text>
<text x="318.6" y="7.2">5</text>
<text x="387.7" y="7.2">6</text>
<text x="456.9" y="7.2">7</text>
<text x="526" y="7.2">8</text>
<text x="595.2" y="7.2">9</text>
<text x="664.3" y="7.2">10</text>
<text x="4.4" y="42.3">A</text>
<text x="699.4" y="42.3">A</text>
<text x="4.4" y="111.5">B</text>
<text x="699.4" y="111.5">B</text>
<text x="4.4" y="180.6">C</text>
<text x="699.4" y="180.6">C</text>
<text x="4.4" y="249.8">D</text>
<text x="699.4" y="249.8">D</text>
<text x="4.4" y="318.9">E</text>
<text x="699.4" y="318.9">E</text>
<text x="42" y="420">1</text>
<text x="111.2" y="420">2</text>
<text x="180.3" y="420">3</text>
<text x="249.4" y="420">4</text>
<text x="318.6" y="420">5</text>
<text x="387.7" y="420">6</text>
<text x="456.9" y="420">7</text>
<text x="526" y="420">8</text>
<text x="595.2" y="420">9</text>
<text x="664.3" y="420">10</text>
</g>
<g font-size="3.2" fill="#000080">
<text x="97.1" y="41.5">TP_3V3</text>
<text x="97.1" y="44.6">HDR-M-2.54_1x1</text>
<text x="97.1" y="53.8">TP_5V</text>
<text x="97.1" y="57">HDR-M-2.54_1x1</text>
<text x="97.1" y="69.3">HDR-M-2.54_1x1</text>
<text x="97.1" y="66.1">TP_PACK+</text>
<text x="97.1" y="81.7">HDR-M-2.54_1x1</text>
<text x="97.1" y="78.5">TP_PACK-</text>
<text x="97.1" y="94">HDR-M-2.54_1x1</text>
<text x="97.1" y="90.8">TP_USB_VBUS2</text>
<text x="97.1" y="106.4">HDR-M-2.54_1x1</text>
<text x="97.1" y="103.2">TP_USB_VBUS1</text>
<text x="229.4" y="107.1">U6</text>
<text x="229.4" y="110.3">2.54-2*20 - HAND SOLDER BACK SIDE</text>
<text x="402.4" y="112.4">USBC1</text>
<text x="97.1" y="118.7">HDR-M-2.54_1x1</text>
<text x="97.1" y="115.5">TP_USB_VBUS</text>
<text x="402.4" y="115.5">TYPE-C-31-M-12</text>
<text x="97.1" y="131.1">HDR-M-2.54_1x1</text>
<text x="97.1" y="127.9">TP_USB_DETECT</text>
<text x="375.8" y="131.9">5.1k</text>
<text x="375.8" y="128.8">R3</text>
<text x="97.1" y="143.4">HDR-M-2.54_1x1</text>
<text x="97.1" y="140.2">TP_ROBOT_EN</text>
<text x="375.8" y="149.6">5.1k</text>
<text x="375.8" y="146.5">R6</text>
<text x="97.1" y="155.8">HDR-M-2.54_1x1</text>
<text x="97.1" y="152.6">TP_I2C_SDA</text>
<text x="97.1" y="164.9">TP_I2C_SCL</text>
<text x="97.1" y="168.1">HDR-M-2.54_1x1</text>
<text x="97.1" y="177.3">TP_I1C_SCL</text>
<text x="398.7" y="178.5">C2</text>
<text x="97.1" y="180.4">HDR-M-2.54_1x1</text>
<text x="398.7" y="181.7">470uF</text>
<text x="97.1" y="202">TP_M_L_1</text>
<text x="97.1" y="205.1">HDR-M-2.54_1x1</text>
<text x="288.1" y="207.4">Header-Male-2.54_1x8</text>
<text x="288.1" y="204.2">LCD</text>
<text x="97.1" y="214.3">TP_M_L_2</text>
<text x="161.9" y="214.4">210S-1*6P L=11.6MMGold-plated black</text>
<text x="161.9" y="211.4">H2</text>
<text x="225.4" y="214.4">210S-1*6P</text>
<text x="225.4" y="211.4">H1</text>
<text x="367.2" y="213.1">BAT</text>
<text x="97.1" y="217.5">HDR-M-2.54_1x1</text>
<text x="367.2" y="216.3">B2P-VH (LF)(SN)</text>
<text x="97.1" y="226.7">TP_M_R_1</text>
<text x="97.1" y="229.8">HDR-M-2.54_1x1</text>
<text x="172.9" y="237.8">R18</text>
<text x="194.1" y="237.8">R17</text>
<text x="356.4" y="238.1">22uF</text>
<text x="356.4" y="234.9">C11</text>
<text x="172.9" y="240.9">10k</text>
<text x="194.1" y="240.9">10k</text>
<text x="412.8" y="243.8">C5</text>
<text x="70.7" y="251.4">LSM6DS3TR-C</text>
<text x="70.7" y="248.2">U4</text>
<text x="236.1" y="249.9">H3</text>
<text x="356.4" y="249.1">C7</text>
<text x="412.8" y="246.9">10uF</text>
<text x="236.1" y="253.1">210S-1*2P L=11.6MMGold-plated black</text>
<text x="356.4" y="252.2">22uF</text>
<text x="426.9" y="257.9">C6</text>
<text x="356.4" y="263.2">C8</text>
<text x="412.8" y="262.1">2</text>
<text x="412.8" y="258.9">R4</text>
<text x="426.9" y="261.1">10uF</text>
<text x="356.4" y="266.3">22uF</text>
<text x="192.3" y="275.1">R1</text>
<text x="192.3" y="278.3">10k</text>
<text x="243.5" y="279.8">DRV8833PWP</text>
<text x="243.5" y="276.6">MD1</text>
<text x="46.2" y="286.9">100nF</text>
<text x="46.2" y="283.7">C27</text>
<text x="298.1" y="287.9">C19</text>
<text x="98" y="291.2">C28</text>
<text x="298.1" y="291">2.2uF</text>
<text x="98" y="294.3">100nF</text>
<text x="160.6" y="298.5">C20</text>
<text x="473" y="299.7">L2</text>
<text x="160.6" y="301.6">10uF</text>
<text x="363.4" y="303.8">C3</text>
<text x="473" y="302.9">1uH</text>
<text x="277" y="310.4">10nF</text>
<text x="277" y="307.3">C22</text>
<text x="363.4" y="306.9">10uF</text>
<text x="160.6" y="315.7">100nF</text>
<text x="160.6" y="312.6">C21</text>
<text x="356.4" y="317.1">R2</text>
<text x="370.5" y="316.1">C4</text>
<text x="451.6" y="315.7">R5</text>
<text x="467.8" y="316.6">TS-1088-AR02016</text>
<text x="467.8" y="313.4">SW1</text>
<text x="356.4" y="320.3">2</text>
<text x="370.5" y="319.3">10uF</text>
<text x="423.4" y="322.3">IP5306</text>
<text x="423.4" y="319.1">U7</text>
<text x="451.6" y="318.9">10k</text>
<text x="93.1" y="339.7">Header-Male-2.54_1x3</text>
<text x="93.1" y="336.7">SERVO1</text>
<text x="45.9" y="347.9">C25</text>
<text x="192.3" y="347.5">R7</text>
<text x="229.3" y="345.5">MAX98357AETE+T</text>
<text x="229.3" y="342.3">AMP</text>
<text x="45.9" y="351">100nF</text>
<text x="164.1" y="353.4">C23</text>
<text x="192.3" y="350.7">100k</text>
<text x="331.3" y="352">210S-1*6P</text>
<text x="331.3" y="348.7">MENCODER_L</text>
<text x="391.3" y="352">210S-1*6P</text>
<text x="391.3" y="348.7">MENCODER_R</text>
<text x="164.1" y="356.3">10uF</text>
<text x="45.9" y="365.5">C26</text>
<text x="93.1" y="364.4">Header-Male-2.54_1x3</text>
<text x="93.1" y="361.4">SERVO2</text>
<text x="45.9" y="368.7">470uF</text>
<text x="164.1" y="370.4">100nF</text>
<text x="164.1" y="367.2">C24</text>
</g>
<g font-size="3.2">
<text x="99.2" y="49">1</text>
<text x="99.2" y="61.4">1</text>
<text x="99.2" y="73.7">1</text>
<text x="99.2" y="86.1">1</text>
<text x="99.2" y="98.4">1</text>
<text x="99.2" y="110.8">1</text>
<text x="392" y="119.9">A1B12</text>
<text x="99.2" y="123.1">1</text>
<text x="403.9" y="121.7">GND</text>
<text x="99.2" y="135.5">1</text>
<text x="99.2" y="147.8">1</text>
<text x="99.2" y="160.2">1</text>
<text x="392" y="158.7">B1A12</text>
<text x="403.9" y="160.5">GND</text>
<text x="99.2" y="172.5">1</text>
<text x="99.2" y="184.9">1</text>
<text x="99.2" y="209.5">1</text>
<text x="99.2" y="221.9">1</text>
<text x="99.2" y="234.2">1</text>
<text x="54.6" y="273.4">6</text>
<text x="58.1" y="275.2">GND</text>
<text x="54.6" y="276.9">7</text>
<text x="58.1" y="278.7">GND</text>
<text x="251.1" y="285.7">GND</text>
<text x="259.9" y="284">17</text>
<text x="251.1" y="299.9">GND</text>
<text x="259.9" y="298.1">13</text>
<text x="95.6" y="345.4">1</text>
<text x="95.6" y="352.4">3</text>
<text x="95.6" y="348.9">2</text>
<text x="263.4" y="352.8">15</text>
<text x="222.2" y="356.3">3</text>
<text x="225.7" y="358.1">GND</text>
<text x="254.6" y="354.5">GND</text>
<text x="95.6" y="370.1">1</text>
<text x="254.6" y="368.7">GND</text>
<text x="263.4" y="366.9">11</text>
<text x="95.6" y="377.1">3</text>
<text x="95.6" y="373.6">2</text>
</g>
<g font-size="3.2" fill="#00f">
<text x="220.6" y="118.2">3</text>
<text x="220.6" y="114.7">1</text>
<text x="225.1" y="119.6">3</text>
<text x="225.1" y="116.1">1</text>
<text x="235.8" y="119.6">4</text>
<text x="235.8" y="116.1">2</text>
<text x="240.3" y="118.2">4</text>
<text x="240.3" y="114.7">2</text>
<text x="220.6" y="125.2">7</text>
<text x="220.6" y="121.7">5</text>
<text x="225.1" y="123.1">5</text>
<text x="235.8" y="123.1">6</text>
<text x="240.3" y="125.2">8</text>
<text x="240.3" y="121.7">6</text>
<text x="394" y="123.5">A4B9</text>
<text x="403.9" y="125.2">VBUS</text>
<text x="220.6" y="128.8">9</text>
<text x="225.1" y="130.2">9</text>
<text x="225.1" y="126.6">7</text>
<text x="233.8" y="130.2">10</text>
<text x="235.8" y="126.6">8</text>
<text x="240.3" y="128.8">10</text>
<text x="398.2" y="127">B8</text>
<text x="398.2" y="130.5">A5</text>
<text x="403.9" y="128.8">SBU2</text>
<text x="218.6" y="135.8">13</text>
<text x="218.6" y="132.3">11</text>
<text x="225.1" y="137.2">13</text>
<text x="225.1" y="133.7">11</text>
<text x="233.8" y="137.2">14</text>
<text x="233.8" y="133.7">12</text>
<text x="240.3" y="135.8">14</text>
<text x="240.3" y="132.3">12</text>
<text x="398.2" y="134.1">B7</text>
<text x="398.2" y="137.6">A6</text>
<text x="403.9" y="132.3">CC1</text>
<text x="403.9" y="135.8">DN2</text>
<text x="218.6" y="142.9">17</text>
<text x="218.6" y="139.3">15</text>
<text x="225.1" y="140.8">15</text>
<text x="233.8" y="140.8">16</text>
<text x="240.3" y="142.9">18</text>
<text x="240.3" y="139.3">16</text>
<text x="398.2" y="141.1">A7</text>
<text x="403.9" y="139.3">DP1</text>
<text x="403.9" y="142.9">DN1</text>
<text x="218.6" y="149.9">21</text>
<text x="218.6" y="146.4">19</text>
<text x="225.1" y="147.8">19</text>
<text x="225.1" y="144.3">17</text>
<text x="233.8" y="147.8">20</text>
<text x="233.8" y="144.3">18</text>
<text x="240.3" y="149.9">22</text>
<text x="240.3" y="146.4">20</text>
<text x="398.2" y="144.6">B6</text>
<text x="398.2" y="148.2">A8</text>
<text x="403.9" y="146.4">DP2</text>
<text x="403.9" y="149.9">SBU1</text>
<text x="415.1" y="149.6">EH</text>
<text x="420.2" y="148.2">4</text>
<text x="218.6" y="153.5">23</text>
<text x="225.1" y="154.9">23</text>
<text x="225.1" y="151.3">21</text>
<text x="233.8" y="154.9">24</text>
<text x="233.8" y="151.3">22</text>
<text x="240.3" y="153.5">24</text>
<text x="394" y="155.2">B4A9</text>
<text x="398.2" y="151.7">B5</text>
<text x="403.9" y="153.5">CC2</text>
<text x="415.1" y="153.1">EH</text>
<text x="420.2" y="151.7">3</text>
<text x="420.2" y="155.2">2</text>
<text x="218.6" y="160.5">27</text>
<text x="218.6" y="157">25</text>
<text x="225.1" y="161.9">27</text>
<text x="225.1" y="158.4">25</text>
<text x="233.8" y="161.9">28</text>
<text x="233.8" y="158.4">26</text>
<text x="240.3" y="160.5">28</text>
<text x="240.3" y="157">26</text>
<text x="403.9" y="157">VBUS</text>
<text x="415.1" y="156.6">EH</text>
<text x="415.1" y="160.2">EH</text>
<text x="420.2" y="158.7">1</text>
<text x="218.6" y="167.6">31</text>
<text x="218.6" y="164">29</text>
<text x="225.1" y="165.5">29</text>
<text x="233.8" y="165.5">30</text>
<text x="240.3" y="167.6">32</text>
<text x="240.3" y="164">30</text>
<text x="218.6" y="171.1">33</text>
<text x="225.1" y="172.5">33</text>
<text x="225.1" y="169">31</text>
<text x="233.8" y="172.5">34</text>
<text x="233.8" y="169">32</text>
<text x="240.3" y="171.1">34</text>
<text x="218.6" y="178.2">37</text>
<text x="218.6" y="174.6">35</text>
<text x="225.1" y="179.6">37</text>
<text x="225.1" y="176">35</text>
<text x="233.8" y="179.6">38</text>
<text x="233.8" y="176">36</text>
<text x="240.3" y="178.2">38</text>
<text x="240.3" y="174.6">36</text>
<text x="218.6" y="181.7">39</text>
<text x="225.1" y="183.1">39</text>
<text x="233.8" y="183.1">40</text>
<text x="240.3" y="181.7">40</text>
<text x="289.2" y="213.4">1</text>
<text x="158.7" y="218.7">1</text>
<text x="162.2" y="220.5">1</text>
<text x="222.2" y="218.7">1</text>
<text x="225.7" y="220.5">1</text>
<text x="289.2" y="217">2</text>
<text x="289.2" y="220.5">3</text>
<text x="363.3" y="220.5">1</text>
<text x="158.7" y="222.2">2</text>
<text x="158.7" y="225.8">3</text>
<text x="162.2" y="224">2</text>
<text x="162.2" y="227.5">3</text>
<text x="222.2" y="222.2">2</text>
<text x="222.2" y="225.8">3</text>
<text x="225.7" y="224">2</text>
<text x="225.7" y="227.5">3</text>
<text x="289.2" y="224">4</text>
<text x="289.2" y="227.5">5</text>
<text x="363.3" y="224">2</text>
<text x="366.8" y="222.2">1</text>
<text x="366.8" y="225.8">2</text>
<text x="158.7" y="229.3">4</text>
<text x="158.7" y="232.8">5</text>
<text x="162.2" y="231.1">4</text>
<text x="222.2" y="229.3">4</text>
<text x="222.2" y="232.8">5</text>
<text x="225.7" y="231.1">4</text>
<text x="289.2" y="231.1">6</text>
<text x="158.7" y="236.4">6</text>
<text x="162.2" y="234.6">5</text>
<text x="162.2" y="238.1">6</text>
<text x="222.2" y="236.4">6</text>
<text x="225.7" y="234.6">5</text>
<text x="225.7" y="238.1">6</text>
<text x="289.2" y="234.6">7</text>
<text x="289.2" y="238.1">8</text>
<text x="54.6" y="255.8">1</text>
<text x="58.1" y="257.5">SDO/SA0</text>
<text x="80.5" y="257.5">SDA</text>
<text x="88.8" y="255.8">14</text>
<text x="232.8" y="257.5">1</text>
<text x="54.6" y="259.3">2</text>
<text x="54.6" y="262.8">3</text>
<text x="58.1" y="261.1">SDx</text>
<text x="81.1" y="261.1">SCL</text>
<text x="88.8" y="262.8">12</text>
<text x="88.8" y="259.3">13</text>
<text x="232.8" y="261.1">2</text>
<text x="236.3" y="259.3">1</text>
<text x="236.3" y="262.8">2</text>
<text x="54.6" y="266.3">4</text>
<text x="58.1" y="264.6">SCx</text>
<text x="58.1" y="268.1">INT1</text>
<text x="82.7" y="268.1">NC</text>
<text x="82.9" y="264.6">CS</text>
<text x="88.8" y="269.9">10</text>
<text x="88.8" y="266.3">11</text>
<text x="79.6" y="275.2">INT2</text>
<text x="82.7" y="271.6">NC</text>
<text x="88.8" y="273.4">9</text>
<text x="229.3" y="287.5">1</text>
<text x="259.9" y="287.5">16</text>
<text x="229.3" y="291">2</text>
<text x="232.8" y="289.3">nSleep</text>
<text x="232.8" y="292.8">AOUT1</text>
<text x="250.5" y="292.8">AIN2</text>
<text x="250.5" y="289.3">AIN1</text>
<text x="259.9" y="291">15</text>
<text x="229.3" y="294.6">3</text>
<text x="229.3" y="298.1">4</text>
<text x="232.8" y="296.3">AISEN</text>
<text x="232.8" y="299.9">AOUT2</text>
<text x="250.5" y="296.3">VINT</text>
<text x="259.9" y="294.6">14</text>
<text x="425.1" y="296.7" transform="rotate(-90 425.1 296.7)">9</text>
<text x="229.3" y="301.6">5</text>
<text x="229.3" y="305.2">6</text>
<text x="232.8" y="303.4">BOUT2</text>
<text x="253.5" y="303.4">VM</text>
<text x="259.9" y="305.2">11</text>
<text x="259.9" y="301.6">12</text>
<text x="409.2" y="301.6">1</text>
<text x="409.2" y="305.2">2</text>
<text x="412.7" y="303.4">VIN</text>
<text x="426.5" y="303.1" transform="rotate(-90 426.5 303.1)">EP</text>
<text x="429.3" y="303.4">VOUT</text>
<text x="439.8" y="305.2">7</text>
<text x="439.8" y="301.6">8</text>
<text x="229.3" y="308.7">7</text>
<text x="232.8" y="306.9">BISEN</text>
<text x="232.8" y="310.4">BOUT1</text>
<text x="250.5" y="310.4">BIN2</text>
<text x="252.1" y="306.9">VCP</text>
<text x="259.9" y="308.7">10</text>
<text x="409.2" y="308.7">3</text>
<text x="412.7" y="306.9">LED1</text>
<text x="412.7" y="310.4">LED2</text>
<text x="432" y="310.4">BAT</text>
<text x="433" y="306.9">SW</text>
<text x="439.8" y="308.7">6</text>
<text x="229.3" y="312.2">8</text>
<text x="232.8" y="314">nFault</text>
<text x="250.5" y="314">BIN1</text>
<text x="259.9" y="312.2">9</text>
<text x="409.2" y="312.2">4</text>
<text x="412.7" y="314">LED3</text>
<text x="432.1" y="314">KEY</text>
<text x="439.8" y="312.2">5</text>
<text x="462.3" y="321">1</text>
<text x="478.4" y="321">2</text>
<text x="222.2" y="349.2">1</text>
<text x="222.2" y="352.8">2</text>
<text x="225.7" y="351">DIN</text>
<text x="253.5" y="351">BCLK</text>
<text x="263.4" y="349.2">16</text>
<text x="222.2" y="359.8">4</text>
<text x="225.7" y="354.5">GAIN_SLOT</text>
<text x="251.8" y="358.1">LRCLK</text>
<text x="263.4" y="359.8">13</text>
<text x="263.4" y="356.3">14</text>
<text x="328" y="356.3">1</text>
<text x="328" y="359.8">2</text>
<text x="331.5" y="358.1">1</text>
<text x="388" y="356.3">1</text>
<text x="388" y="359.8">2</text>
<text x="391.5" y="358.1">1</text>
<text x="222.2" y="363.4">5</text>
<text x="225.7" y="361.6">SD_MODE#</text>
<text x="225.7" y="365.1">N.C.</text>
<text x="255" y="365.1">N.C.</text>
<text x="255" y="361.6">N.C.</text>
<text x="263.4" y="363.4">12</text>
<text x="328" y="363.4">3</text>
<text x="331.5" y="361.6">2</text>
<text x="331.5" y="365.1">3</text>
<text x="388" y="363.4">3</text>
<text x="391.5" y="361.6">2</text>
<text x="391.5" y="365.1">3</text>
<text x="222.2" y="366.9">6</text>
<text x="225.7" y="368.7">N.C.</text>
<text x="263.4" y="370.4">10</text>
<text x="328" y="366.9">4</text>
<text x="328" y="370.4">5</text>
<text x="331.5" y="368.7">4</text>
<text x="388" y="366.9">4</text>
<text x="388" y="370.4">5</text>
<text x="391.5" y="368.7">4</text>
<text x="244.9" y="377.1" transform="rotate(-90 244.9 377.1)">EP</text>
<text x="252.8" y="372.2">OUTN</text>
<text x="253.2" y="375.7">OUTP</text>
<text x="263.4" y="373.9">9</text>
<text x="328" y="373.9">6</text>
<text x="331.5" y="372.2">5</text>
<text x="331.5" y="375.7">6</text>
<text x="388" y="373.9">6</text>
<text x="391.5" y="372.2">5</text>
<text x="391.5" y="375.7">6</text>
<text x="243.5" y="381.9" transform="rotate(-90 243.5 381.9)">17</text>
</g>
<g font-size="3.2" fill="#f00">
<text x="54.6" y="269.9">5</text>
<text x="58.1" y="271.6">VDDIO</text>
<text x="80.2" y="278.7">VDD</text>
<text x="88.8" y="276.9">8</text>
<text x="222.2" y="370.4">7</text>
<text x="222.2" y="373.9">8</text>
<text x="225.7" y="372.2">VDD</text>
<text x="225.7" y="375.7">VDD</text>
</g>
</svg>
